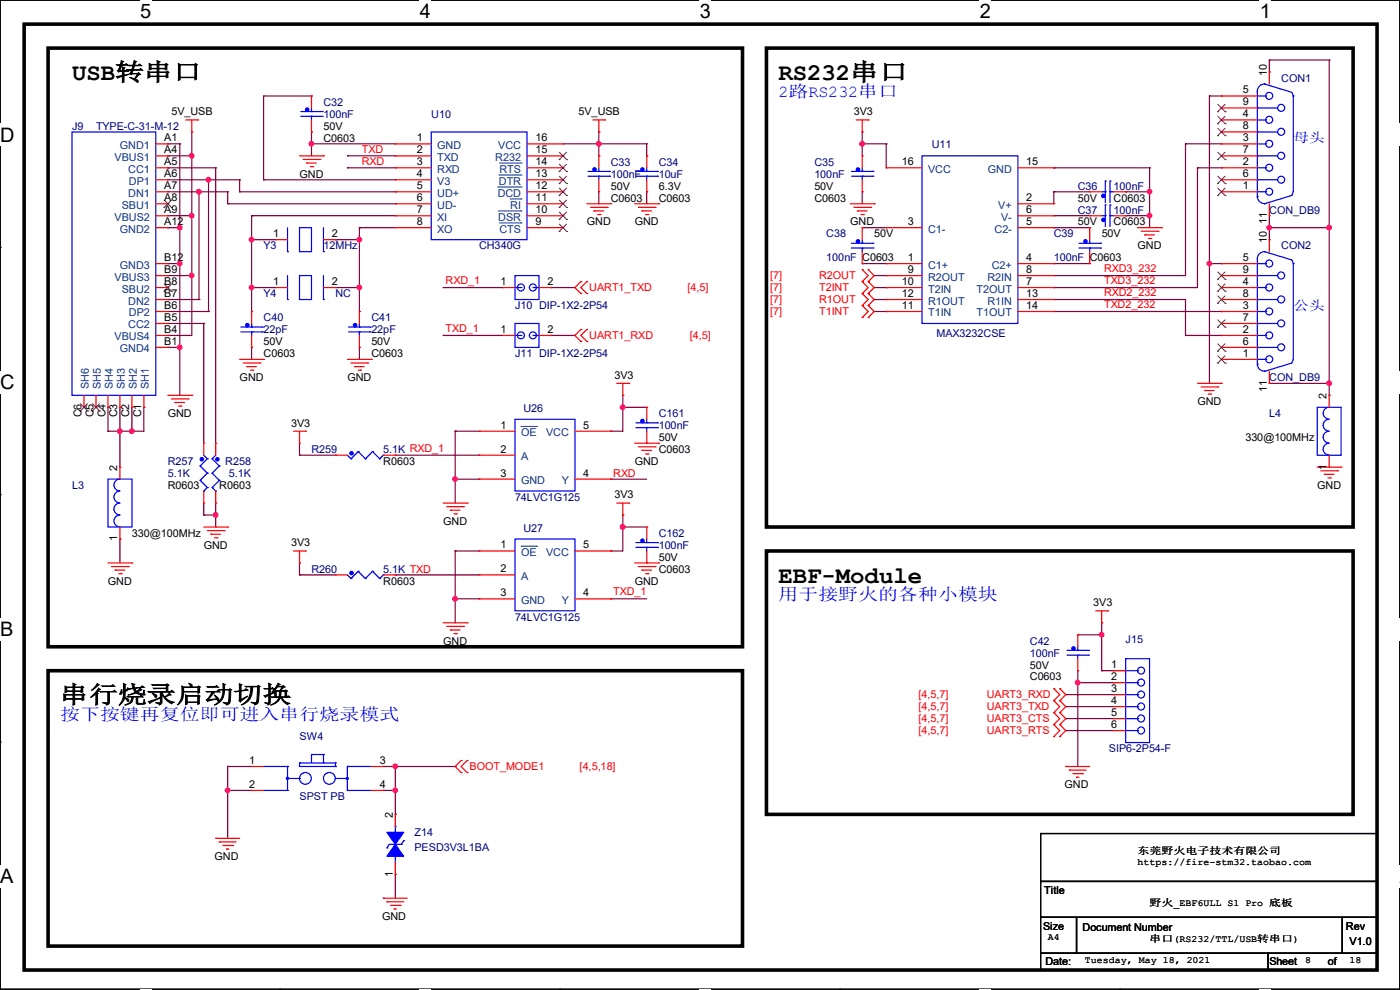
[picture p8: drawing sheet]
<svg xmlns="http://www.w3.org/2000/svg" width="297mm" height="210mm" viewBox="0 0 297 210" stroke-linecap="round" stroke-linejoin="round" font-family="sans-serif">
<path d="M0 0h297v209.8h-297z" fill="none" stroke="#000" stroke-width=".25"/>
<g fill="#fff">
<path d="M29.7 0h2.4v4.8h-2.4z"/>
<path d="M29.7 209.8h2.4v.2h-2.4z"/>
</g>
<path d="M59.4 0h.1M59.4 209.8h.1" fill="none" stroke="#000" stroke-width=".25"/>
<g fill="#fff">
<path d="M89.1 0h2.3v4.8h-2.3z"/>
<path d="M89.1 209.8h2.3v.2h-2.3z"/>
</g>
<path d="M118.8 0h.1M118.8 209.8h.1" fill="none" stroke="#000" stroke-width=".25"/>
<g fill="#fff">
<path d="M148.5 0h2.3v4.8h-2.3z"/>
<path d="M148.5 209.8h2.3v.2h-2.3z"/>
</g>
<path d="M178.2 0h.1M178.2 209.8h.1" fill="none" stroke="#000" stroke-width=".25"/>
<g fill="#fff">
<path d="M207.9 0h2.3v4.8h-2.3z"/>
<path d="M207.9 209.8h2.3v.2h-2.3z"/>
</g>
<path d="M237.6 0h.1M237.6 209.8h.1" fill="none" stroke="#000" stroke-width=".25"/>
<g fill="#fff">
<path d="M267.3 0h2.3v4.8h-2.3z"/>
<path d="M267.3 209.8h2.3v.2h-2.3z"/>
<path d="M0 26.2h3.1v4.8h-3.1z"/>
<path d="M297 26.2v4.8z"/>
<path d="M0 78.7h3.1v4.7h-3.1z"/>
<path d="M297 78.7v4.7z"/>
</g>
<path d="M0 52.5h.1M297 52.5h.1" fill="none" stroke="#000" stroke-width=".25"/>
<g fill="#fff">
<path d="M0 131.1h2.9v4.8h-2.9z"/>
<path d="M297 131.1v4.8z"/>
</g>
<path d="M0 104.9h.1M297 104.9h.1" fill="none" stroke="#000" stroke-width=".25"/>
<g fill="#fff">
<path d="M0 183.6h2.9v4.7h-2.9z"/>
<path d="M296.9 183.6h.1v4.7h-.1z"/>
</g>
<path d="M0 157.4h.1M297 157.4h.1M220.8 176.8h71.3v10.2h-71.3zM220.8 187h71.3v7.6h-71.3zM220.8 194.6h7.6v7.6h-7.6zM228.4 194.6h56.4v7.6h-56.4zM284.8 194.6h7.3v7.6h-7.3zM220.8 202.2h48.2v3.6h-48.2zM269 202.2h23.1v3.6h-23.1z" fill="none" stroke="#000" stroke-width=".25"/>
<path d="M5.1 5.1h287v200.7h-287zM10.2 10.2h147.3v127h-147.3zM162.6 10.2h124.5v101.6h-124.5zM162.6 116.9h124.5v55.9h-124.5zM10.2 142.3h147.3v58.4h-147.3z" fill="none" stroke="#000" stroke-width=".76"/>
<g fill="none" stroke="#800040" stroke-width=".25">
<path d="M269.3 12.7h.1M269.3 15.3h.1M269.3 12.7v2.6M269.3 12.7h12.7M282 12.7h.1M282 12.7v71.2M35.6 33.1h.1M35.6 30.5h.1M35.6 35.6h.1M35.6 38.1h15.2M35.6 33.1h5.1M35.6 35.6h10.2"/>
<path d="M35.6 30.5h2.5M38.1 30.5h.1M38.1 30.5v53.4M40.7 28h.1M40.7 28v43.2h-5.1M44.2 38.1h.1M44.2 38.1v28M45.8 35.6h.1M45.8 35.6v58.4M50.8 38.1h.1M50.8 38.1v2.6M55.9 38.1h.1"/>
<path d="M55.9 20.4h.1M55.9 38.1h28M55.9 20.4v17.7M55.9 20.4h10.2M66.1 28h.1M66.1 20.4h.1M66.1 30.5h.1M66.1 28v5.1M66.1 30.5h17.8M73.7 33.1h.1M73.7 35.6h.1M73.7 33.1h10.2"/>
<path d="M73.7 35.6h10.2M119.4 30.5h17.8M127 30.5h.1M127 28h.1M127 33.1h.1M127 28v5.1M137.2 30.5h.1M137.2 33.1h.1M137.2 30.5v2.6M182.9 30.5h.1M182.9 28h.1M182.9 30.5h5.1"/>
<path d="M182.9 28v5.1M188 30.5h.1M188 30.5v5.1M223.6 35.6h.1M223.6 35.6h20.3M243.9 35.6h.1M243.9 35.6v12.7M251.5 30.5h.1M251.5 30.5h7.6M251.5 30.5v28h-27.9M254 35.6h.1M254 35.6h5.1"/>
<path d="M254 35.6v25.4h-30.4M256.6 20.4h.1M256.6 20.4h2.5M256.6 20.4v60.9M259.1 20.4h.1M35.6 58.5h.1M35.6 55.9h.1M35.6 48.3h.1M35.6 48.3h2.5M35.6 45.8h5.1M35.6 40.7h12.7M35.6 55.9h2.5"/>
<path d="M35.6 58.5h5.1M38.1 55.9h.1M38.1 48.3h.1M40.7 45.8h.1M40.7 58.5h.1M42.2 40.7h.1M42.2 40.7v22.8M48.3 40.7h.1M48.3 43.2h.1M48.3 43.2h35.6M48.3 40.7v2.5M50.8 40.7h.1"/>
<path d="M50.8 40.7h33.1M53.4 50.8h.1M53.4 45.8h.1M53.4 45.8v20.3M53.4 50.8h5.1M53.4 45.8h30.5M71.2 50.8h.1M71.2 50.8h5M76.2 48.3h.1M76.2 48.3v17.8M76.2 48.3h7.7M83.9 40.7h.1"/>
<path d="M83.9 43.2h.1M127 43.2h.1M127 40.7v2.5M137.2 40.7h.1M137.2 40.7v2.5M182.9 48.3h.1M182.9 55.9h.1M182.9 40.7h.1M182.9 48.3h5.1M182.9 55.9h5.1M182.9 40.7v2.5M185.5 58.5h.1"/>
<path d="M185.5 58.5h2.5M223.6 48.3h.1M223.6 55.9h.1M223.6 45.8h.1M223.6 40.7h.1M223.6 58.5h.1M223.6 48.3h7.6M223.6 45.8h7.6M223.6 40.7h7.6M223.6 55.9h7.6M223.6 40.7v2.5M238.8 45.8h.1"/>
<path d="M238.8 40.7h.1M238.8 45.8h5.1M238.8 40.7h5.1M243.9 40.7h.1M243.9 45.8h.1M256.6 55.9h.1M256.6 55.9h2.5M259.1 55.9h.1M269.3 48.3h.1M269.3 50.8h.1M269.3 48.3h12.7M269.3 45.8v5"/>
<path d="M35.6 71.2h.1M35.6 73.7h.1M35.6 68.6h.1M35.6 63.5h.1M35.6 63.5h6.6M35.6 66.1h8.6M35.6 73.7h2.5M35.6 68.6h7.6M38.1 73.7h.1M42.2 63.5h.1M43.2 68.6h.1M43.2 68.6v25.4"/>
<path d="M44.2 66.1h.1M53.4 61h.1M53.4 73.7h.1M53.4 66.1h.1M53.4 73.7v2.5M53.4 61h5.1M71.2 61h5M76.2 61h.1M76.2 73.7h.1M76.2 66.1h.1M76.2 73.7v2.5M94 61h.1"/>
<path d="M94 71.2h.1M94 61h12.7M94 71.2h12.7M116.9 71.2h.1M116.9 61h.1M116.9 61h5.1M116.9 71.2h5.1M185.5 63.5h.1M185.5 61h2.5M185.5 63.5h2.5M185.5 66.1h2.5M188 61h.1"/>
<path d="M188 66.1h.1M223.6 61h.1M223.6 63.5h.1M223.6 63.5h27.9v7.7M223.6 66.1h35.5M251.5 71.2h.1M251.5 71.2h7.6M259.1 66.1h.1M259.1 71.2h.1M22.9 86.4h.1M22.9 91.5h.1M22.9 86.4v5.1"/>
<path d="M25.4 86.4h.1M25.4 91.5h.1M25.4 86.4v12.7M28 86.4h.1M28 91.5h.1M28 86.4v5.1M30.5 86.4h.1M30.5 86.4v5.1h-7.6M63.5 96.6h.1M63.5 96.6h7.7M63.5 94v2.6M71.2 96.6h.1"/>
<path d="M83.9 96.6h.1M83.9 96.6h17.7M96.6 91.5h.1M96.6 91.5h5M96.6 91.5v15.2M129.6 91.5h.1M132.1 83.9h.1M132.1 86.4h.1M132.1 83.9v7.6h-2.5M132.1 86.4h5.1M269.3 81.3h.1M269.3 81.3h12.7"/>
<path d="M282 81.3h.1M282 83.9h.1M25.4 114.3h.1M25.4 114.3v5.1M43.2 109.3h.1M43.2 106.7v2.6M43.2 109.3h2.6M45.8 109.3h.1M45.8 111.8h.1M45.8 106.7v5.1M63.5 119.4h.1M63.5 119.4v2.6"/>
<path d="M96.6 101.6h.1M96.6 116.9h.1M96.6 116.9v15.2M96.6 101.6h5M96.6 116.9h5M129.6 101.6h.1M129.6 116.9h.1M129.6 101.6h7.6M132.1 109.3h.1M132.1 111.8h.1M132.1 109.3v7.6h-2.5M132.1 111.8h5.1"/>
<path d="M63.5 122h.1M63.5 122h7.7M83.9 122h.1M83.9 122h17.7M96.6 127h.1M96.6 127h5M129.6 127h.1M129.6 127h7.6M228.6 134.7h.1M228.6 134.7h5.1M233.7 132.1h.1M233.7 134.7h.1"/>
<path d="M233.7 132.1v10.2M226.1 147.4h.1M226.1 149.9h.1M226.1 152.4h.1M226.1 155h.1M226.1 147.4h10.2M226.1 149.9h10.2M226.1 152.4h10.2M226.1 155h10.2M228.6 142.3h.1M228.6 144.8h.1M228.6 142.3v20.3"/>
<path d="M228.6 144.8h7.7M233.7 142.3h.1M233.7 142.3h2.6M48.3 162.6h.1M48.3 167.7h.1M48.3 162.6h5.1M48.3 167.7h5.1M48.3 162.6v15.2M81.3 162.6h.1M81.3 167.7h.1M81.3 162.6h15.3M81.3 167.7h2.6"/>
<path d="M83.9 162.6h.1M83.9 172.8h.1M83.9 162.6v10.2M96.6 162.6h.1M83.9 185.5h.1M83.9 185.5v5"/>
</g>
<g fill="#f0f" stroke="#f0f" stroke-width=".25">
<circle cx="53.4" cy="50.8" r=".49"/>
<circle cx="53.4" cy="61" r=".49"/>
<circle cx="76.2" cy="50.8" r=".49"/>
<circle cx="76.2" cy="61" r=".49"/>
<circle cx="127" cy="30.5" r=".49"/>
<circle cx="66.1" cy="30.5" r=".49"/>
<circle cx="243.9" cy="45.7" r=".49"/>
<circle cx="243.9" cy="40.7" r=".49"/>
<circle cx="182.9" cy="30.5" r=".49"/>
<circle cx="256.6" cy="55.9" r=".49"/>
<circle cx="282" cy="48.3" r=".49"/>
<circle cx="282" cy="81.3" r=".49"/>
<circle cx="269.3" cy="48.3" r=".49"/>
<circle cx="233.7" cy="134.6" r=".49"/>
<circle cx="228.6" cy="144.8" r=".49"/>
<circle cx="83.8" cy="162.6" r=".49"/>
<circle cx="83.8" cy="167.7" r=".49"/>
<circle cx="132.1" cy="86.4" r=".49"/>
<circle cx="96.5" cy="101.6" r=".49"/>
<circle cx="132.1" cy="111.8" r=".49"/>
<circle cx="96.5" cy="127" r=".49"/>
<circle cx="48.3" cy="167.7" r=".49"/>
<circle cx="25.4" cy="91.5" r=".49"/>
<circle cx="28" cy="91.5" r=".49"/>
<circle cx="40.7" cy="33" r=".49"/>
<circle cx="38.1" cy="55.9" r=".49"/>
<circle cx="38.1" cy="48.3" r=".49"/>
<circle cx="38.1" cy="73.7" r=".49"/>
<circle cx="45.7" cy="109.2" r=".49"/>
<circle cx="40.7" cy="45.7" r=".49"/>
<circle cx="40.7" cy="58.4" r=".49"/>
<circle cx="44.2" cy="38.1" r=".49"/>
<circle cx="42.2" cy="40.7" r=".49"/>
</g>
<g fill="none" stroke="#f00" stroke-width=".25">
<path d="M269.3 15.3h.1M269.3 15.3v2.5M33.1 33.1h2.5M33.1 30.5h2.5M33.1 35.6h2.5M33.1 38.1h2.5M35.6 30.5h.1M35.6 33.1h.1M35.6 35.6h.1M35.6 38.1h.1M39.4 25.4h2.6M40.7 28h.1"/>
<path d="M40.7 25.4v2.6M42 25.4h.1M63.5 33.1h5.1M64.3 33.8h3.6M65.1 34.6h.1M65.1 34.6h2M65.8 35.3h.5M66.1 20.4h.1M66.1 28h.1M66.1 20.4v2.5M66.1 25.4v2.6M66.3 35.3h.1"/>
<path d="M67.9 33.8h.1M68.6 33.1h.1M83.9 30.5h.1M83.9 33.1h.1M83.9 35.6h.1M83.9 38.1h.1M83.9 33.1h7.6M83.9 30.5h7.6M83.9 35.6h7.6M83.9 38.1h7.6M111.8 33.1h7.6M111.8 30.5h7.6"/>
<path d="M111.8 35.6h7.6M111.8 38.1h7.6M119.4 38.1h.1M119.4 35.6h.1M119.4 33.1h.1M119.4 30.5h.1M125.8 25.4h2.5M127 28h.1M127 33.1h.1M127 25.4v2.6M127 33.1v2.5M127 38.1v2.6"/>
<path d="M128.3 25.4h.1M137.2 33.1h.1M137.2 33.1v2.5M137.2 38.1v2.6M181.7 25.4h2.5M182.9 28h.1M182.9 33.1h.1M182.9 25.4v2.6M182.9 33.1v2.5M182.9 38.1v2.6M184.2 25.4h.1M188 35.6h.1"/>
<path d="M188 35.6h7.6M215.9 35.6h7.7M223.6 35.6h.1M259.1 20.4h.1M259.1 22.9h.1M259.1 25.4h.1M259.1 28h.1M259.1 30.5h.1M259.1 33.1h.1M259.1 35.6h.1M259.1 38.1h.1M259.1 25.4h7.6"/>
<path d="M259.1 33.1h7.6M259.1 30.5h7.6M259.1 35.6h7.6M259.1 38.1h7.6M259.1 20.4h7.6M259.1 22.9h7.6M259.1 28h7.6M33.1 43.2h2.5M33.1 48.3h2.5M33.1 45.8h2.5M33.1 40.7h2.5M33.1 55.9h2.5"/>
<path d="M33.1 58.5h2.5M35.6 40.7h.1M35.6 43.2h.1M35.6 45.8h.1M35.6 48.3h.1M35.6 55.9h.1M35.6 58.5h.1M58.5 50.8h.1M58.5 50.8h2.5M68.6 50.8h2.6M71.2 50.8h.1M83.9 40.7h.1"/>
<path d="M83.9 43.2h.1M83.9 45.8h.1M83.9 48.3h.1M83.9 43.2h7.6M83.9 48.3h7.6M83.9 45.8h7.6M83.9 40.7h7.6M111.8 43.2h7.6M111.8 48.3h7.6M111.8 45.8h7.6M111.8 40.7h7.6M119.4 48.3h.1"/>
<path d="M119.4 45.8h.1M119.4 43.2h.1M119.4 40.7h.1M123.2 59.7h.1M123.2 59.7l-1.2 1.3 1.2 1.3M124.5 59.7h.1M124.5 43.2h5.1M124.5 59.7l-1.3 1.3 1.3 1.3M125.3 44h3.5M126 44.7h.1M126 44.7h2.1M126.8 45.5h.5"/>
<path d="M127 40.7h.1M127.3 45.5h.1M128.8 44h.1M129.6 43.2h.1M134.7 43.2h5M135.4 44h3.6M136.2 44.7h.1M136.2 44.7h2M136.9 45.5h.6M137.2 40.7h.1M137.5 45.5h.1M139 44h.1"/>
<path d="M139.7 43.2h.1M180.4 43.2h5.1M181.1 44h3.6M181.9 44.7h.1M181.9 44.7h2M182.7 45.5h.5M182.9 59.7h.1M182.9 57.2h.1M182.9 40.7h.1M182.9 48.3h.1M182.9 55.9h.1M182.9 48.3v2.5"/>
<path d="M182.9 53.4v2.5M182.9 57.2l1.3 1.3-1.3 1.2M182.9 59.7l1.3 1.3-1.3 1.3M183.2 45.5h.1M184.2 57.2h.1M184.2 59.7h.1M184.2 57.2l1.3 1.3-1.3 1.2M184.2 59.7l1.3 1.3-1.3 1.3M184.7 44h.1M185.5 43.2h.1M188 55.9h.1M188 48.3h.1"/>
<path d="M188 58.5h.1M188 48.3h7.6M188 55.9h7.6M188 58.5h7.6M215.9 43.2h7.7M215.9 48.3h7.7M215.9 45.8h7.7M215.9 55.9h7.7M215.9 58.5h7.7M223.6 43.2h.1M223.6 55.9h.1M223.6 48.3h.1"/>
<path d="M223.6 45.8h.1M223.6 58.5h.1M231.2 45.8h.1M231.2 40.7h.1M231.2 48.3h.1M231.2 55.9h.1M231.2 45.8h2.5M231.2 40.7h2.5M231.2 48.3v2.5M231.2 53.4v2.5M236.3 45.8h2.5M236.3 40.7h2.5"/>
<path d="M238.8 45.8h.1M238.8 40.7h.1M241.3 48.3h5.1M242.1 49.1h3.6M242.9 49.8h.1M242.9 49.8h2M243.6 50.6h.5M244.1 50.6h.1M245.7 49.1h.1M246.4 48.3h.1M259.1 55.9h.1M259.1 58.5h.1"/>
<path d="M259.1 40.7h.1M259.1 40.7h7.6M259.1 55.9h7.6M259.1 58.5h7.6M269.3 50.8h.1M269.3 45.8h.1M269.3 43.2v2.6M269.3 50.8v2.6M33.1 61h2.5M33.1 63.5h2.5M33.1 66.1h2.5M33.1 68.6h2.5"/>
<path d="M33.1 71.2h2.5M33.1 73.7h2.5M35.6 61h.1M35.6 63.5h.1M35.6 66.1h.1M35.6 68.6h.1M35.6 71.2h.1M35.6 73.7h.1M50.8 76.2h5.1M51.6 77h3.6M52.4 77.8h.1M52.4 77.8h2"/>
<path d="M53.1 78.5h.5M53.4 66.1h.1M53.4 73.7h.1M53.4 66.1v2.5M53.4 71.2v2.5M53.6 78.5h.1M55.2 77h.1M55.9 76.2h.1M58.5 61h.1M58.5 61h2.5M68.6 61h2.6M71.2 61h.1"/>
<path d="M73.7 76.2h5.1M74.5 77h3.5M75.2 77.8h.1M75.2 77.8h2.1M76 78.5h.5M76.2 66.1h.1M76.2 73.7h.1M76.2 66.1v2.5M76.2 71.2v2.5M76.5 78.5h.1M78 77h.1M78.8 76.2h.1"/>
<path d="M106.7 61h.1M106.7 71.2h.1M106.7 61h2.6M106.7 71.2h2.6M114.3 61h2.6M114.3 71.2h2.6M116.9 61h.1M116.9 71.2h.1M123.2 62.3h.1M123.2 69.9h.1M123.2 72.4h.1M123.2 69.9l-1.2 1.3 1.2 1.2"/>
<path d="M124.5 62.3h.1M124.5 72.4h.1M124.5 69.9h.1M124.5 69.9l-1.3 1.3 1.3 1.2M182.9 62.3h.1M182.9 64.8h.1M182.9 67.4h.1M182.9 62.3l1.3 1.2-1.3 1.3M182.9 64.8l1.3 1.3-1.3 1.3M184.2 62.3h.1M184.2 64.8h.1M184.2 67.4h.1"/>
<path d="M184.2 62.3l1.3 1.2-1.3 1.3M184.2 64.8l1.3 1.3-1.3 1.3M188 61h.1M188 66.1h.1M188 63.5h.1M188 61h7.6M188 63.5h7.6M188 66.1h7.6M215.9 61h7.7M215.9 63.5h7.7M215.9 66.1h7.7M223.6 61h.1"/>
<path d="M223.6 63.5h.1M223.6 66.1h.1M259.1 61h.1M259.1 63.5h.1M259.1 66.1h.1M259.1 68.6h.1M259.1 71.2h.1M259.1 73.7h.1M259.1 76.2h.1M259.1 76.2h7.6M259.1 61h7.6M259.1 63.5h7.6"/>
<path d="M259.1 66.1h7.6M259.1 68.6h7.6M259.1 71.2h7.6M259.1 73.7h7.6M269.3 78.8v2.5M17.8 86.4h.1M17.8 83.9v2.5M20.4 86.4h.1M20.4 83.9v2.5M22.9 86.4h.1M22.9 83.9v2.5M25.4 99.1h.1"/>
<path d="M25.4 86.4h.1M25.4 83.9v2.5M25.4 99.1v2.5M28 86.4h.1M28 83.9v2.5M30.5 86.4h.1M30.5 83.9v2.5M35.6 83.9h5.1M36.4 84.6h3.5M37.1 85.4h.1M37.1 85.4h2.1M37.9 86.1h.5"/>
<path d="M38.4 86.1h.1M39.9 84.6h.1M40.7 83.9h.1M43.2 94h.1M43.2 94v2.6M45.8 94h.1M45.8 94v2.6M62.3 91.5h2.5M63.5 94h.1M63.5 91.5v2.5M64.8 91.5h.1M71.2 96.6h.1"/>
<path d="M71.2 96.6h2.5M81.3 96.6h2.6M83.9 96.6h.1M101.6 91.5h.1M101.6 96.6h.1M101.6 91.5h7.7M101.6 96.6h7.7M122 91.5h7.6M129.6 91.5h.1M130.9 81.3h2.5M132.1 83.9h.1M132.1 81.3v2.6"/>
<path d="M133.4 81.3h.1M134.7 94h5M135.4 94.8h3.6M136.2 95.5h.1M136.2 95.5h2M136.9 96.3h.6M137.2 86.4h.1M137.2 94h.1M137.2 86.4v2.5M137.2 91.5v2.5M137.5 96.3h.1M139 94.8h.1"/>
<path d="M139.7 94h.1M254 81.3h5.1M254.8 82.1h3.6M255.6 82.8h.1M255.6 82.8h2M256.3 83.6h.5M256.8 83.6h.1M258.4 82.1h.1M259.1 81.3h.1M269.3 81.3h.1M279.4 99.1h5.1M280.2 99.9h3.6"/>
<path d="M282 99.1h.1M282 83.9h.1M282 83.9v2.5M282 96.6v2.5M283.8 99.9h.1M284.5 99.1h.1M22.9 119.4h5.1M25.4 114.3h.1M25.4 111.8v2.5M28 119.4h.1M43.2 106.7h.1M43.2 111.8h5.1"/>
<path d="M43.2 104.2v2.5M44 112.6h3.5M44.7 113.3h.1M44.7 113.3h2.1M45.5 114.1h.5M45.8 106.7h.1M45.8 104.2v2.5M46 114.1h.1M47.5 112.6h.1M48.3 111.8h.1M62.3 116.9h2.5M63.5 119.4h.1"/>
<path d="M63.5 116.9v2.5M64.8 116.9h.1M94 106.7h5.1M94.8 107.5h3.5M95.5 108.2h.1M95.5 108.2h2.1M96.3 109h.5M96.8 109h.1M98.3 107.5h.1M99.1 106.7h.1M101.6 116.9h.1M101.6 101.6h.1"/>
<path d="M101.6 116.9h7.7M101.6 101.6h7.7M122 116.9h7.6M122 101.6h7.6M129.6 116.9h.1M129.6 101.6h.1M130.9 106.7h2.5M132.1 109.3h.1M132.1 106.7v2.6M133.4 106.7h.1M134.7 119.4h5M137.2 111.8h.1"/>
<path d="M137.2 119.4h.1M137.2 111.8v2.5M137.2 116.9v2.5M139.7 119.4h.1M281 100.6h.1M281 100.6h2M281.7 101.4h.5M282.2 101.4h.1M23.7 120.2h3.5M24.4 120.9h.1M24.4 120.9h2.1M25.2 121.7h.5"/>
<path d="M25.7 121.7h.1M27.2 120.2h.1M71.2 122h.1M71.2 122h2.5M81.3 122h2.6M83.9 122h.1M94 132.1h5.1M94.8 132.9h3.5M95.5 133.6h.1M95.5 133.6h2.1M96.3 134.4h.5M96.8 134.4h.1"/>
<path d="M98.3 132.9h.1M99.1 132.1h.1M101.6 122h.1M101.6 127h.1M101.6 122h7.7M101.6 127h7.7M122 127h7.6M129.6 127h.1M135.4 120.2h3.6M136.2 120.9h.1M136.2 120.9h2M136.9 121.7h.6"/>
<path d="M137.5 121.7h.1M139 120.2h.1M228.6 134.7h.1M228.6 134.7v2.5M228.6 139.7v2.6M232.5 129.6h2.5M233.7 132.1h.1M233.7 129.6v2.5M235 129.6h.1M223.6 148.6h.1M223.6 146.1h.1M223.6 151.2h.1"/>
<path d="M223.6 153.7h.1M223.6 156.3h.1M223.6 146.1l1.2 1.3-1.2 1.2M223.6 148.6l1.2 1.3-1.2 1.3M223.6 151.2l1.2 1.2-1.2 1.3M223.6 153.7l1.2 1.3-1.2 1.3M224.8 146.1h.1M224.8 148.6h.1M224.8 151.2h.1M224.8 153.7h.1M224.8 156.3h.1M224.8 146.1l1.3 1.3-1.3 1.2"/>
<path d="M224.8 148.6l1.3 1.3-1.3 1.3M224.8 151.2l1.3 1.2-1.3 1.3M224.8 153.7l1.3 1.3-1.3 1.3M228.6 142.3h.1M236.3 142.3h.1M236.3 144.8h.1M236.3 147.4h.1M236.3 149.9h.1M236.3 152.4h.1M236.3 155h.1M236.3 142.3h2.5M236.3 144.8h2.5"/>
<path d="M236.3 147.4h2.5M236.3 149.9h2.5M236.3 152.4h2.5M236.3 155h2.5M45.8 177.8h.1M45.8 177.8h5M46.5 178.6h.1M46.5 178.6h3.6M47.3 179.4h2M49.3 179.4h.1M53.4 162.6h.1M53.4 167.7h.1"/>
<path d="M53.4 162.6h2.5M53.4 167.7h2.5M78.8 162.6h2.5M78.8 167.7h2.5M81.3 162.6h.1M81.3 167.7h.1M83.9 172.8h.1M83.9 172.8v2.5M97.8 161.3h.1M97.8 163.9h.1M97.8 161.3l-1.2 1.3 1.2 1.3M99.1 163.9h.1"/>
<path d="M99.1 161.3h.1M99.1 161.3l-1.3 1.3 1.3 1.3M226.1 162.6h.1M226.1 162.6h5.1M226.9 163.4h.1M226.9 163.4h3.5M227.6 164.1h2.1M228.4 164.9h.1M228.4 164.9h.5M229.7 164.1h.1M48 180.1h.1M48 180.1h.6"/>
<path d="M81.3 190.5h.1M81.3 190.5h5.1M82.1 191.3h.1M82.1 191.3h3.5M82.8 192.1h2.1M83.6 192.8h.1M83.6 192.8h.5M83.9 185.5h.1M83.9 182.9v2.6M84.9 192.1h.1"/>
</g>
<g fill="none" stroke="#00f" stroke-width=".25">
<path d="M268.3 17.8h.1M268.3 17.8l5.8 1.8M268.3 17.8a1.5 1.5 0 0 0-1.6 1.5v22.4M274 19.7l.3 .7M15.3 28h17.8v55.9h-17.8zM63.8 24.7h4.6M63.8 23.7h4.6M66.1 24.7h.1M66.1 23.7h.1M66.1 22.9v.8M66.1 24.7v.7M68.4 24.7h.1"/>
<path d="M68.4 23.7h.1M91.5 28h20.3v22.8h-20.3zM124.8 37.4h4.5M124.8 36.4h4.5M127 37.4h.1M127 36.4h.1M127 35.6v.8M127 37.4v.7M129.3 37.4h.1M129.3 36.4h.1M134.9 37.4h4.6M134.9 36.4h4.6"/>
<path d="M137.2 37.4h.1M137.2 36.4h.1M137.2 35.6v.8M137.2 37.4v.7M139.5 37.4h.1M139.5 36.4h.1M180.6 37.4h4.6M180.6 36.4h4.6M182.9 37.4h.1M182.9 36.4h.1M182.9 35.6v.8M182.9 37.4v.7"/>
<path d="M185.2 37.4h.1M185.2 36.4h.1M195.6 33.1h20.3v35.5h-20.3zM234.5 38.4h.1M234.5 38.4v4.6M235.5 38.4h.1M235.5 38.4v4.6M266.7 22.9h.1M266.7 28h.1M266.7 33.1h.1M266.7 38.1h.1M266.7 20.4h1.8"/>
<path d="M266.7 22.9h4.4M266.7 25.4h1.8M266.7 28h4.4M266.7 30.5h1.8M266.7 33.1h4.4M266.7 35.6h1.8M266.7 38.1h4.4M268.5 20.4h.1M268.5 25.4h.1M268.5 30.5h.1M268.5 35.6h.1M274.4 20.4h.1"/>
<path d="M274.4 20.4v20.3M61 53.4h.1M61 48.3v5.1M61 58.5v5M63.5 58.5h2.6v5h-2.6zM63.5 48.3h2.6v5.1h-2.6zM68.6 53.4h.1M68.6 48.3v5.1M68.6 58.5v5M109.3 58.5h5v5h-5zM180.6 52.6h4.6M180.6 51.6h4.6"/>
<path d="M182.9 52.6h.1M182.9 51.6h.1M182.9 50.8v.8M182.9 52.6v.8M185.2 52.6h.1M185.2 51.6h.1M228.9 52.6h4.6M228.9 51.6h4.6M231.2 52.6h.1M231.2 51.6h.1M231.2 50.8v.8M231.2 52.6v.8"/>
<path d="M233.5 52.6h.1M233.5 51.6h.1M233.7 45.8h.8M233.7 40.7h.8M234.5 43.5h.1M234.5 45.8h.1M234.5 40.7h.1M234.5 43.5v4.5M235.5 43.5h.1M235.5 45.8h.1M235.5 40.7h.1M235.5 43.5v4.5"/>
<path d="M235.5 45.8h.8M235.5 40.7h.8M266.7 58.5h.1M266.7 41.7h.1M266.7 41.7a1.5 1.5 0 0 0 1.6 1.5M266.7 40.7h1.8M266.7 55.9h1.8M266.7 58.5h4.4M268.3 53.4h.1M268.3 43.2h.1M268.3 53.4l5.8 1.8M268.3 53.4a1.5 1.5 0 0 0-1.6 1.5v22.4"/>
<path d="M268.5 55.9h.1M268.5 40.7h.1M274 55.2l.3 .7M274.1 41.4l-5.8 1.8M274.3 40.7l-.3 .7M274.4 55.9h.1M274.4 55.9v20.3M51.1 70.4h4.6M51.1 69.4h4.6M53.4 70.4h.1M53.4 69.4h.1M53.4 68.6v.8"/>
<path d="M53.4 70.4v.8M55.7 70.4h.1M55.7 69.4h.1M61 63.5h.1M68.6 63.5h.1M74 70.4h4.5M74 69.4h4.5M76.2 70.4h.1M76.2 69.4h.1M76.2 68.6v.8M76.2 70.4v.8M78.5 70.4h.1"/>
<path d="M78.5 69.4h.1M109.3 68.6h5v5.1h-5zM109.3 61h1.2M109.3 71.2h1.2M110.5 61h.1M110.5 71.2h.1M113.1 61h1.2M113.1 71.2h1.2M114.3 61h.1M114.3 71.2h.1M266.7 63.5h.1M266.7 68.6h.1"/>
<path d="M266.7 73.7h.1M266.7 77.3h.1M266.7 77.3a1.5 1.5 0 0 0 1.6 1.4M266.7 61h1.8M266.7 63.5h4.4M266.7 66.1h1.8M266.7 68.6h4.4M266.7 71.2h1.8M266.7 73.7h4.4M266.7 76.2h1.8M268.3 78.8h.1M268.5 61h.1"/>
<path d="M268.5 66.1h.1M268.5 71.2h.1M268.5 76.2h.1M274.1 77l-5.8 1.8M274.3 76.2l-.3 .7M42.5 98.8h.1M42.5 98.8l1.5 1.6M43.2 96.6l.8 .7M44 97.3h.1M44 97.3l-1.5 1.5M45 97.3h.1M45 97.3l1.5 1.5"/>
<path d="M45.8 96.6l-.8 .7M46.5 98.8h.1M46.5 98.8l-1.5 1.6M73.7 96.6l.8 .7M74.5 97.3h.1M76 95.8h.1M76 95.8l-1.5 1.5M76 95.8l1.5 1.5M77.5 97.3h.1M79 95.8h.1M79 95.8l-1.5 1.5M79 95.8l1.6 1.5"/>
<path d="M80.6 97.3h.1M81.3 96.6h.1M81.3 96.6l-.7 .7M109.3 88.9h12.7v15.3h-12.7zM134.9 90.7h4.6M134.9 89.7h4.6M137.2 90.7h.1M137.2 89.7h.1M137.2 88.9v.8M137.2 90.7v.8M139.5 90.7h.1M139.5 89.7h.1"/>
<path d="M279.4 86.4h5.1v10.2h-5.1zM282 94a1.25 1.25 0 0 0-1.3 1.3 1.25 1.25 0 0 0 1.3 1.2M282 91.5a1.25 1.25 0 0 0-1.3 1.2 1.25 1.25 0 0 0 1.3 1.3M282 88.9a1.25 1.25 0 0 0-1.3 1.3 1.25 1.25 0 0 0 1.3 1.2M282 86.4a1.25 1.25 0 0 0-1.3 1.3 1.25 1.25 0 0 0 1.3 1.2M22.9 101.6h5.1v10.2h-5.1zM25.4 109.3a1.25 1.25 0 0 0-1.2 1.2 1.25 1.25 0 0 0 1.2 1.3M25.4 106.7a1.25 1.25 0 0 0-1.2 1.3 1.25 1.25 0 0 0 1.2 1.2M25.4 101.6a1.27 1.27 0 0 0-1.2 1.3 1.27 1.27 0 0 0 1.2 1.3 1.25 1.25 0 0 0-1.2 1.2 1.25 1.25 0 0 0 1.2 1.3M42.5 101.9h.1M42.5 101.9l1.5 1.5M43.2 104.2h.1"/>
<path d="M44 100.4h.1M44 103.4h.1M44 100.4l-1.5 1.5M44 103.4l-.8 .8M45 100.4h.1M45 103.4h.1M45 100.4l1.5 1.5M45 103.4l.8 .8M45.8 104.2h.1M46.5 101.9h.1M46.5 101.9l-1.5 1.5M109.3 114.3h12.7v15.3h-12.7z"/>
<path d="M134.9 116.1h4.6M134.9 115.1h4.6M137.2 116.1h.1M137.2 115.1h.1M137.2 114.3v.8M137.2 116.1v.8M139.5 116.1h.1M139.5 115.1h.1M73.7 122l.8 .7M74.5 122.7h.1M76 121.2h.1M76 121.2l-1.5 1.5"/>
<path d="M76 121.2l1.5 1.5M77.5 122.7h.1M79 121.2h.1M79 121.2l-1.5 1.5M79 121.2l1.6 1.5M80.6 122.7h.1M81.3 122h.1M81.3 122l-.7 .7M226.4 139h4.5M226.4 138h4.5M228.6 139h.1M228.6 138h.1"/>
<path d="M228.6 137.2v.8M228.6 139v.7M230.9 139h.1M230.9 138h.1M238.8 139.7h5.1v17.8h-5.1zM238.8 142.3h2.5M238.8 144.8h2.5M238.8 147.4h2.5M238.8 149.9h2.5M238.8 152.4h2.5M238.8 155h2.5M241.3 142.3h.1"/>
<path d="M241.3 144.8h.1M241.3 147.4h.1M241.3 149.9h.1M241.3 152.4h.1M241.3 155h.1M55.9 162.6h5.1M55.9 167.7h5.1M61 162.6h.1M61 167.7h.1M61 162.6v5.1M61 165.1h2.5M63.5 165.1h.1"/>
<path d="M63.5 161.8h.1M63.5 161.8v.8h7.7M63.5 161.8h7.7M66.1 160.1h.1M66.1 160.1v1.7M66.1 160.1h2.5M68.6 160.1h.1M68.6 161.8h.1M68.6 160.1v1.7M71.2 162.6h.1M71.2 161.8h.1M71.2 165.1h2.5"/>
<path d="M71.2 161.8v.8M73.7 162.6h.1M73.7 167.7h.1M73.7 165.1h.1M73.7 162.6h5.1M73.7 167.7h5.1M73.7 162.6v5.1M82.1 179.9h.1M83.9 175.3h.1M83.9 175.3v1.3M85.1 179.1h.1M85.1 179.1h-2.5l-.5 .8"/>
<path d="M85.6 178.4h.1M85.6 178.4l-.5 .7M83.9 181.7h.1M83.9 181.7v1.2"/>
<circle cx="269.3" cy="25.4" r=".74"/>
<circle cx="269.3" cy="35.6" r=".74"/>
<circle cx="269.3" cy="30.5" r=".74"/>
<circle cx="269.3" cy="20.3" r=".74"/>
<circle cx="271.8" cy="22.9" r=".74"/>
<circle cx="271.8" cy="28" r=".74"/>
<circle cx="271.8" cy="38.1" r=".74"/>
<circle cx="271.8" cy="33" r=".74"/>
<circle cx="269.3" cy="40.7" r=".74"/>
<circle cx="269.3" cy="55.9" r=".74"/>
<circle cx="271.8" cy="58.4" r=".74"/>
<circle cx="110.5" cy="61" r=".74"/>
<circle cx="110.5" cy="71.1" r=".74"/>
<circle cx="113.1" cy="71.1" r=".74"/>
<circle cx="113.1" cy="61" r=".74"/>
<circle cx="269.3" cy="66.1" r=".74"/>
<circle cx="269.3" cy="76.2" r=".74"/>
<circle cx="269.3" cy="61" r=".74"/>
<circle cx="269.3" cy="71.1" r=".74"/>
<circle cx="271.8" cy="68.6" r=".74"/>
<circle cx="271.8" cy="73.7" r=".74"/>
<circle cx="271.8" cy="63.5" r=".74"/>
<circle cx="242.1" cy="155" r=".74"/>
<circle cx="242.1" cy="142.3" r=".74"/>
<circle cx="242.1" cy="144.8" r=".74"/>
<circle cx="242.1" cy="147.3" r=".74"/>
<circle cx="242.1" cy="149.9" r=".74"/>
<circle cx="242.1" cy="152.4" r=".74"/>
<circle cx="64.8" cy="165.1" r="1.25"/>
<circle cx="69.9" cy="165.1" r="1.25"/>
</g>
<g fill="#00f" stroke="#00f" stroke-width=".25">
<path d="M83.9 179.1l1.7 2.6h-3.5z" fill-rule="evenodd"/>
<path d="M82.1 176.6h3.5l-1.7 2.5z" fill-rule="evenodd"/>
<circle cx="234.1" cy="46.6" r=".36"/>
<circle cx="74.6" cy="121.6" r=".36"/>
<circle cx="74.6" cy="96.2" r=".36"/>
<circle cx="52.5" cy="69" r=".36"/>
<circle cx="234.1" cy="41.6" r=".36"/>
<circle cx="136.3" cy="36" r=".36"/>
<circle cx="227.7" cy="137.6" r=".36"/>
<circle cx="42.8" cy="97.4" r=".36"/>
<circle cx="136.3" cy="114.7" r=".36"/>
<circle cx="65.2" cy="23.3" r=".36"/>
<circle cx="182" cy="36" r=".36"/>
<circle cx="46.1" cy="97.4" r=".36"/>
<circle cx="182" cy="51.2" r=".36"/>
<circle cx="136.3" cy="89.3" r=".36"/>
<circle cx="61" cy="165.1" r=".23"/>
<circle cx="73.7" cy="165.1" r=".23"/>
<circle cx="126.1" cy="36" r=".36"/>
<circle cx="230.3" cy="51.2" r=".36"/>
<circle cx="75.3" cy="69" r=".36"/>
</g>
<g fill="none" stroke="#804000" stroke-width=".21">
<path d="M118.6 38.9h.1M118.6 36.4h.1M118.6 33.9h.1M118.7 39.9l1.5 1.6M118.7 37.4l1.5 1.5M118.7 34.8l1.5 1.6M118.7 32.3l1.5 1.6M120.2 39.9l-1.6 1.6M120.2 37.4l-1.6 1.5M120.2 34.8l-1.6 1.6M120.2 32.3l-1.6 1.6M120.2 38.9h.1"/>
<path d="M120.2 36.4h.1M120.2 33.9h.1M258.3 23.7h.1M258.3 26.2h.1M258.3 28.8h.1M258.3 33.9h.1M258.3 38.9h.1M258.4 22.1l1.5 1.6M258.4 24.7l1.5 1.5M258.4 27.2l1.5 1.6M258.4 32.3l1.5 1.6M258.4 37.4l1.5 1.5"/>
<path d="M258.4 39.9l1.5 1.6M259.9 22.1l-1.6 1.6M259.9 24.7l-1.6 1.5M259.9 27.2l-1.6 1.6M259.9 32.3l-1.6 1.6M259.9 37.4l-1.6 1.5M259.9 39.9l-1.6 1.6M259.9 23.7h.1M259.9 26.2h.1M259.9 28.8h.1M259.9 33.9h.1M259.9 38.9h.1"/>
<path d="M34.8 44h.1M34.8 42.5l1.6 1.5M36.4 42.5l-1.6 1.5M36.4 44h.1M118.6 49.1h.1M118.6 46.6h.1M118.6 44h.1M118.6 41.5h.1M118.7 47.5l1.5 1.6M118.7 45l1.5 1.6M118.7 42.5l1.5 1.5M120.2 47.5l-1.6 1.6"/>
<path d="M120.2 45l-1.6 1.6M120.2 42.5l-1.6 1.5M120.2 49.1h.1M120.2 46.6h.1M120.2 44h.1M120.2 41.5h.1M258.3 59.3h.1M258.3 41.5h.1M258.4 57.7l1.5 1.6M259.9 57.7l-1.6 1.6M259.9 59.3h.1M259.9 41.5h.1"/>
<path d="M34.8 61.8h.1M34.8 60.2l1.6 1.6M36.4 60.2l-1.6 1.6M36.4 61.8h.1M258.3 61.8h.1M258.3 64.3h.1M258.3 69.4h.1M258.3 74.5h.1M258.3 77h.1M258.4 60.2l1.5 1.6M258.4 62.8l1.5 1.5M258.4 67.9l1.5 1.5"/>
<path d="M258.4 72.9l1.5 1.6M258.4 75.5l1.5 1.5M259.9 60.2l-1.6 1.6M259.9 62.8l-1.6 1.5M259.9 67.9l-1.6 1.5M259.9 72.9l-1.6 1.6M259.9 75.5l-1.6 1.5M259.9 61.8h.1M259.9 64.3h.1M259.9 69.4h.1M259.9 74.5h.1M259.9 77h.1"/>
<path d="M17 87.2h.1M17.1 85.6l1.5 1.6M18.6 85.6l-1.6 1.6M18.6 87.2h.1M19.6 87.2h.1M19.6 85.6l1.6 1.6M21.1 85.6l-1.5 1.6M21.2 87.2h.1"/>
</g>
<g fill="none" stroke="#004080" stroke-width=".21">
<path d="M105.6 39.7h4.9M105.8 37.1h4.7M106 34.6h4.5M110.5 39.7h.1M110.5 37.1h.1M110.5 34.6h.1M105.7 44.7h4.8M106 47.3h4.5M108.2 42.2h2.3M110.5 47.3h.1M110.5 44.7h.1M110.5 42.2h.1"/>
<path d="M110.5 90.5h3.3M113.8 90.5h.1M110.5 115.9h3.3M113.8 115.9h.1"/>
</g>
<g font-size="5.1">
<text x="15.3" y="17">USB转串口</text>
<text x="165.1" y="17">RS232串口</text>
<text x="165.1" y="123.7">EBF-Module</text>
<text x="12.7" y="149.1">串行烧录启动切换</text>
</g>
<g font-size="4.2">
<text x="29.7" y="3.9">5</text>
<text x="89.1" y="3.9">4</text>
<text x="148.5" y="3.9">3</text>
<text x="207.9" y="3.9">2</text>
<text x="267.3" y="3.9">1</text>
<text x="0" y="30.1">D</text>
<text x="0" y="82.5">C</text>
<text x="0" y="135">B</text>
<text x="0" y="187.4">A</text>
<text x="297" y="187.4">A</text>
</g>
<g font-size="3.6" fill="#00f">
<text x="165.1" y="20.6">2路RS232串口</text>
<text x="165.1" y="127.3">用于接野火的各种小模块</text>
<text x="12.7" y="152.7">按下按键再复位即可进入串行烧录模式</text>
</g>
<g font-size="2.8" fill="#00f">
<text x="274.4" y="30.2">母头</text>
<text x="274.4" y="65.8">公头</text>
</g>
<g font-size="2.3">
<text x="268.7" y="16" transform="rotate(-90 268.7 16)">10</text>
<text x="263.7" y="19.8">5</text>
<text x="263.7" y="22.4">9</text>
<text x="34.8" y="30">A1</text>
<text x="36.4" y="24.5">5V_USB</text>
<text x="68.6" y="27.5">50V</text>
<text x="88.4" y="30">1</text>
<text x="113.6" y="30">16</text>
<text x="122.7" y="24.5">5V_USB</text>
<text x="181.1" y="24.5">3V3</text>
<text x="263.7" y="24.9">4</text>
<text x="263.7" y="27.4">8</text>
<text x="263.7" y="30">3</text>
<text x="34.8" y="32.5">A4</text>
<text x="34.8" y="35.1">A5</text>
<text x="68.6" y="30.1">C0603</text>
<text x="88.4" y="32.5">2</text>
<text x="88.4" y="35.1">3</text>
<text x="113.6" y="35.1">14</text>
<text x="113.6" y="32.5">15</text>
<text x="191.3" y="35.1">16</text>
<text x="217.7" y="35.1">15</text>
<text x="263.7" y="32.5">7</text>
<text x="263.7" y="35.1">2</text>
<text x="34.8" y="37.6">A6</text>
<text x="34.8" y="40.1">A7</text>
<text x="63.5" y="37.7">GND</text>
<text x="88.4" y="37.6">4</text>
<text x="88.4" y="40.1">5</text>
<text x="113.6" y="40.1">12</text>
<text x="113.6" y="37.6">13</text>
<text x="129.6" y="40.2">50V</text>
<text x="139.7" y="40.2">6.3V</text>
<text x="172.8" y="40.2">50V</text>
<text x="263.7" y="37.6">6</text>
<text x="263.7" y="40.1">1</text>
<text x="34.8" y="42.7">A8</text>
<text x="34.8" y="45.2">A9</text>
<text x="34.8" y="47.8">A12</text>
<text x="88.4" y="42.7">6</text>
<text x="88.4" y="45.2">7</text>
<text x="88.4" y="47.8">8</text>
<text x="113.6" y="47.8">9</text>
<text x="113.6" y="45.2">10</text>
<text x="113.6" y="42.7">11</text>
<text x="124.5" y="47.8">GND</text>
<text x="129.6" y="42.8">C0603</text>
<text x="134.7" y="47.8">GND</text>
<text x="139.7" y="42.8">C0603</text>
<text x="172.8" y="42.8">C0603</text>
<text x="180.4" y="47.8">GND</text>
<text x="192.6" y="47.8">3</text>
<text x="217.7" y="42.7">2</text>
<text x="217.7" y="47.8">5</text>
<text x="217.7" y="45.2">6</text>
<text x="228.6" y="47.8">50V</text>
<text x="228.6" y="42.8">50V</text>
<text x="236.3" y="47.8">C0603</text>
<text x="236.3" y="42.8">C0603</text>
<text x="268.7" y="47.5" transform="rotate(-90 268.7 47.5)">11</text>
<text x="58" y="50.3">1</text>
<text x="70.4" y="50.3">2</text>
<text x="185.5" y="50.4">50V</text>
<text x="233.7" y="50.4">50V</text>
<text x="241.3" y="52.9">GND</text>
<text x="268.7" y="51.6" transform="rotate(-90 268.7 51.6)">10</text>
<text x="34.8" y="55.4">B12</text>
<text x="34.8" y="57.9">B9</text>
<text x="182.9" y="55.5">C0603</text>
<text x="192.6" y="55.4">1</text>
<text x="192.6" y="57.9">9</text>
<text x="217.7" y="55.4">4</text>
<text x="217.7" y="57.9">8</text>
<text x="231.2" y="55.5">C0603</text>
<text x="263.7" y="55.4">5</text>
<text x="263.7" y="57.9">9</text>
<text x="34.8" y="60.5">B8</text>
<text x="34.8" y="63">B7</text>
<text x="34.8" y="65.5">B6</text>
<text x="58" y="60.5">1</text>
<text x="70.4" y="60.5">2</text>
<text x="106.2" y="60.5">1</text>
<text x="116.1" y="60.5">2</text>
<text x="191.3" y="60.5">10</text>
<text x="191.3" y="65.5">11</text>
<text x="191.3" y="63">12</text>
<text x="217.7" y="60.5">7</text>
<text x="217.7" y="63">13</text>
<text x="217.7" y="65.5">14</text>
<text x="263.7" y="60.5">4</text>
<text x="263.7" y="63">8</text>
<text x="263.7" y="65.5">3</text>
<text x="34.8" y="68.1">B5</text>
<text x="34.8" y="70.6">B4</text>
<text x="106.2" y="70.6">1</text>
<text x="116.1" y="70.6">2</text>
<text x="263.7" y="68.1">7</text>
<text x="263.7" y="70.6">2</text>
<text x="34.8" y="73.2">B1</text>
<text x="55.9" y="73.2">50V</text>
<text x="55.9" y="75.8">C0603</text>
<text x="78.8" y="73.2">50V</text>
<text x="78.8" y="75.8">C0603</text>
<text x="263.7" y="73.2">6</text>
<text x="263.7" y="75.7">1</text>
<text x="50.8" y="80.9">GND</text>
<text x="73.7" y="80.9">GND</text>
<text x="130.3" y="80.3">3V3</text>
<text x="268.7" y="83.1" transform="rotate(-90 268.7 83.1)">11</text>
<text x="17.3" y="88.6" transform="rotate(-90 17.3 88.6)">C6</text>
<text x="19.8" y="88.6" transform="rotate(-90 19.8 88.6)">C5</text>
<text x="22.4" y="88.6" transform="rotate(-90 22.4 88.6)">C4</text>
<text x="24.9" y="88.6" transform="rotate(-90 24.9 88.6)">C3</text>
<text x="27.4" y="88.6" transform="rotate(-90 27.4 88.6)">C2</text>
<text x="30" y="88.6" transform="rotate(-90 30 88.6)">C1</text>
<text x="35.6" y="88.5">GND</text>
<text x="254" y="85.9">GND</text>
<text x="281.4" y="84.6" transform="rotate(-90 281.4 84.6)">2</text>
<text x="61.8" y="90.5">3V3</text>
<text x="106.2" y="90.9">1</text>
<text x="123.7" y="90.9">5</text>
<text x="139.7" y="93.6">50V</text>
<text x="264.2" y="93.6">330@100MHz</text>
<text x="24.9" y="99.9" transform="rotate(-90 24.9 99.9)">2</text>
<text x="81.3" y="98.6">R0603</text>
<text x="106.2" y="96">2</text>
<text x="106.2" y="101.1">3</text>
<text x="123.7" y="101.1">4</text>
<text x="134.7" y="98.6">GND</text>
<text x="139.7" y="96.1">C0603</text>
<text x="281.4" y="99.6" transform="rotate(-90 281.4 99.6)">1</text>
<text x="35.6" y="103.7">R0603</text>
<text x="46.5" y="103.7">R0603</text>
<text x="130.3" y="105.7">3V3</text>
<text x="279.4" y="103.7">GND</text>
<text x="28" y="113.9">330@100MHz</text>
<text x="94" y="111.3">GND</text>
<text x="24.9" y="114.9" transform="rotate(-90 24.9 114.9)">1</text>
<text x="43.2" y="116.4">GND</text>
<text x="61.8" y="115.9">3V3</text>
<text x="106.2" y="116.3">1</text>
<text x="123.7" y="116.3">5</text>
<text x="139.7" y="119">50V</text>
<text x="22.9" y="124">GND</text>
<text x="81.3" y="124">R0603</text>
<text x="106.2" y="121.4">2</text>
<text x="134.7" y="124">GND</text>
<text x="139.7" y="121.5">C0603</text>
<text x="106.2" y="126.5">3</text>
<text x="123.7" y="126.5">4</text>
<text x="231.9" y="128.6">3V3</text>
<text x="94" y="136.7">GND</text>
<text x="218.5" y="141.8">50V</text>
<text x="235.8" y="141.7">1</text>
<text x="218.5" y="144.4">C0603</text>
<text x="235.8" y="144.3">2</text>
<text x="235.8" y="146.8">3</text>
<text x="235.8" y="149.4">4</text>
<text x="235.8" y="151.9">5</text>
<text x="235.8" y="154.4">6</text>
<text x="52.9" y="162.1">1</text>
<text x="52.9" y="167.1">2</text>
<text x="80.6" y="162.1">3</text>
<text x="80.6" y="167.1">4</text>
<text x="225.9" y="167.2">GND</text>
<text x="83.3" y="173.5" transform="rotate(-90 83.3 173.5)">2</text>
<text x="45.5" y="182.5">GND</text>
<text x="83.3" y="186" transform="rotate(-90 83.3 186)">1</text>
<text x="221.5" y="189.6">Title</text>
<text x="81.1" y="195.2">GND</text>
<text x="221.3" y="197.2">Size</text>
<text x="229.7" y="197.4">Document Number</text>
<text x="285.5" y="197.2">Rev</text>
<text x="286.3" y="200.5">V1.0</text>
<text x="221.8" y="204.8">Date:</text>
<text x="269.3" y="204.8">Sheet</text>
<text x="281.7" y="204.8">of</text>
</g>
<g font-size="2.3" fill="#000080">
<text x="271.8" y="17.4">CON1</text>
<text x="68.6" y="22.4">C32</text>
<text x="15.3" y="27.5">J9</text>
<text x="20.4" y="27.5">TYPE-C-31-M-12</text>
<text x="68.6" y="25">100nF</text>
<text x="91.5" y="25">U10</text>
<text x="129.6" y="35.1">C33</text>
<text x="139.7" y="35.1">C34</text>
<text x="172.8" y="35.1">C35</text>
<text x="197.7" y="31.3">U11</text>
<text x="129.6" y="37.7">100nF</text>
<text x="139.7" y="37.7">10uF</text>
<text x="172.8" y="37.7">100nF</text>
<text x="228.6" y="40.2">C36</text>
<text x="236.3" y="40.2">100nF</text>
<text x="228.6" y="45.3">C37</text>
<text x="236.3" y="45.3">100nF</text>
<text x="269.3" y="45.3">CON_DB9</text>
<text x="55.9" y="52.9">Y3</text>
<text x="68.6" y="52.9">12MHz</text>
<text x="101.6" y="52.9">CH340G</text>
<text x="175.3" y="50.4">C38</text>
<text x="223.6" y="50.4">C39</text>
<text x="271.8" y="52.9">CON2</text>
<text x="175.3" y="55.5">100nF</text>
<text x="223.6" y="55.5">100nF</text>
<text x="55.9" y="63.1">Y4</text>
<text x="71.2" y="63.1">NC</text>
<text x="109.3" y="65.6">J10 DIP-1X2-2P54</text>
<text x="55.9" y="68.2">C40</text>
<text x="55.9" y="70.7">22pF</text>
<text x="78.8" y="68.2">C41</text>
<text x="78.8" y="70.7">22pF</text>
<text x="198.7" y="71.5">MAX3232CSE</text>
<text x="109.3" y="75.8">J11 DIP-1X2-2P54</text>
<text x="269.3" y="80.9">CON_DB9</text>
<text x="111" y="87.5">U26</text>
<text x="139.7" y="88.5">C161</text>
<text x="269.3" y="88.5">L4</text>
<text x="139.7" y="91">100nF</text>
<text x="35.6" y="98.6">R257</text>
<text x="35.6" y="101.2">5.1K</text>
<text x="47.8" y="98.6">R258</text>
<text x="48.6" y="101.2">5.1K</text>
<text x="66.1" y="96.1">R259</text>
<text x="81.3" y="96.1">5.1K RXD_1</text>
<text x="15.3" y="103.7">L3</text>
<text x="109.3" y="106.3">74LVC1G125</text>
<text x="111" y="112.9">U27</text>
<text x="139.7" y="113.9">C162</text>
<text x="139.7" y="116.4">100nF</text>
<text x="66.1" y="121.5">R260</text>
<text x="81.3" y="121.5">5.1K TXD</text>
<text x="109.3" y="131.7">74LVC1G125</text>
<text x="218.5" y="136.7">C42</text>
<text x="238.8" y="136.5">J15</text>
<text x="218.5" y="139.3">100nF</text>
<text x="63.5" y="157.1">SW4</text>
<text x="235.2" y="159.6">SIP6-2P54-F</text>
<text x="63.5" y="169.8">SPST PB</text>
<text x="87.9" y="177.4">Z14</text>
<text x="87.9" y="180.4">PESD3V3L1BA</text>
</g>
<g font-size="2.3" fill="#004080">
<text x="24.3" y="34.1">VBUS1</text>
<text x="25.4" y="31.6">GND1</text>
<text x="92.8" y="31.6">GND</text>
<text x="92.8" y="34.1">TXD</text>
<text x="105.1" y="34.1">R232</text>
<text x="105.7" y="31.6">VCC</text>
<text x="27.2" y="36.7">CC1</text>
<text x="27.2" y="41.7">DN1</text>
<text x="27.3" y="39.2">DP1</text>
<text x="92.8" y="36.7">RXD</text>
<text x="92.8" y="39.2">V3</text>
<text x="92.8" y="41.7">UD+</text>
<text x="105.6" y="41.7">DCD</text>
<text x="105.8" y="39.2">DTR</text>
<text x="106" y="36.7">RTS</text>
<text x="196.9" y="36.7">VCC</text>
<text x="209.6" y="36.7">GND</text>
<text x="24.3" y="46.8">VBUS2</text>
<text x="25.8" y="44.3">SBU1</text>
<text x="92.8" y="44.3">UD-</text>
<text x="92.8" y="46.8">XI</text>
<text x="105.7" y="46.8">DSR</text>
<text x="108.2" y="44.3">RI</text>
<text x="211.8" y="44.3">V+</text>
<text x="212.4" y="46.8">V-</text>
<text x="25.4" y="49.4">GND2</text>
<text x="92.8" y="49.4">XO</text>
<text x="106" y="49.4">CTS</text>
<text x="196.9" y="49.4">C1-</text>
<text x="211" y="49.4">C2-</text>
<text x="24.3" y="59.5">VBUS3</text>
<text x="25.4" y="57">GND3</text>
<text x="196.9" y="57">C1+</text>
<text x="196.9" y="59.5">R2OUT</text>
<text x="209.5" y="59.5">R2IN</text>
<text x="210.4" y="57">C2+</text>
<text x="25.8" y="62.1">SBU2</text>
<text x="27.2" y="64.6">DN2</text>
<text x="196.9" y="62.1">T2IN</text>
<text x="196.9" y="64.6">R1OUT</text>
<text x="207.2" y="62.1">T2OUT</text>
<text x="209.5" y="64.6">R1IN</text>
<text x="27.2" y="69.7">CC2</text>
<text x="27.3" y="67.1">DP2</text>
<text x="196.9" y="67.1">T1IN</text>
<text x="207.2" y="67.1">T1OUT</text>
<text x="24.3" y="72.2">VBUS4</text>
<text x="25.4" y="74.8">GND4</text>
<text x="18.9" y="82.6" transform="rotate(-90 18.9 82.6)">SH6</text>
<text x="21.4" y="82.6" transform="rotate(-90 21.4 82.6)">SH5</text>
<text x="24" y="82.6" transform="rotate(-90 24 82.6)">SH4</text>
<text x="26.5" y="82.6" transform="rotate(-90 26.5 82.6)">SH3</text>
<text x="29" y="82.6" transform="rotate(-90 29 82.6)">SH2</text>
<text x="31.6" y="82.6" transform="rotate(-90 31.6 82.6)">SH1</text>
<text x="110.5" y="92.5">OE</text>
<text x="115.9" y="92.5">VCC</text>
<text x="110.5" y="97.6">A</text>
<text x="110.5" y="102.7">GND</text>
<text x="119.2" y="102.7">Y</text>
<text x="110.5" y="117.9">OE</text>
<text x="115.9" y="117.9">VCC</text>
<text x="110.5" y="123">A</text>
<text x="110.5" y="128.1">GND</text>
<text x="119.2" y="128.1">Y</text>
</g>
<g font-size="2.3" fill="#f00">
<text x="76.8" y="32.6">TXD</text>
<text x="76.8" y="35.1">RXD</text>
<text x="163.4" y="59.3">[7]</text>
<text x="173.8" y="59.3">R2OUT</text>
<text x="234.2" y="57.7">RXD3_232</text>
<text x="94.5" y="60.3">RXD_1</text>
<text x="125" y="61.8">UART1_TXD</text>
<text x="145.8" y="61.8">[4,5]</text>
<text x="163.4" y="61.8">[7]</text>
<text x="163.4" y="64.3">[7]</text>
<text x="173.8" y="61.8">T2INT</text>
<text x="173.8" y="64.3">R1OUT</text>
<text x="234.2" y="60.3">TXD3_232</text>
<text x="234.2" y="62.8">RXD2_232</text>
<text x="234.2" y="65.4">TXD2_232</text>
<text x="94.5" y="70.4">TXD_1</text>
<text x="125" y="72">UART1_RXD</text>
<text x="146.3" y="72">[4,5]</text>
<text x="163.4" y="66.9">[7]</text>
<text x="173.8" y="66.9">T1INT</text>
<text x="130.1" y="101.1">RXD</text>
<text x="130.1" y="126.3">TXD_1</text>
<text x="194.9" y="148.2">[4,5,7]</text>
<text x="209.3" y="148.2">UART3_RXD</text>
<text x="194.9" y="150.7">[4,5,7]</text>
<text x="194.9" y="153.2">[4,5,7]</text>
<text x="194.9" y="155.8">[4,5,7]</text>
<text x="209.3" y="150.7">UART3_TXD</text>
<text x="209.3" y="153.2">UART3_CTS</text>
<text x="209.3" y="155.8">UART3_RTS</text>
<text x="99.6" y="163.4">BOOT_MODE1</text>
<text x="123" y="163.4">[4,5,18]</text>
</g>
<g font-size="2">
<text x="241.3" y="181.2">东莞野火电子技术有限公司</text>
<text x="241.3" y="183.5">https://fire-stm32.taobao.com</text>
<text x="243.9" y="192.1">野火_EBF6ULL S1 Pro 底板</text>
<text x="222.3" y="199.5">A4</text>
<text x="243.9" y="199.7">串口(RS232/TTL/USB转串口)</text>
<text x="230.2" y="204.3">Tuesday, May 18, 2021</text>
<text x="276.9" y="204.3">8</text>
<text x="286.3" y="204.3">18</text>
</g>
</svg>
